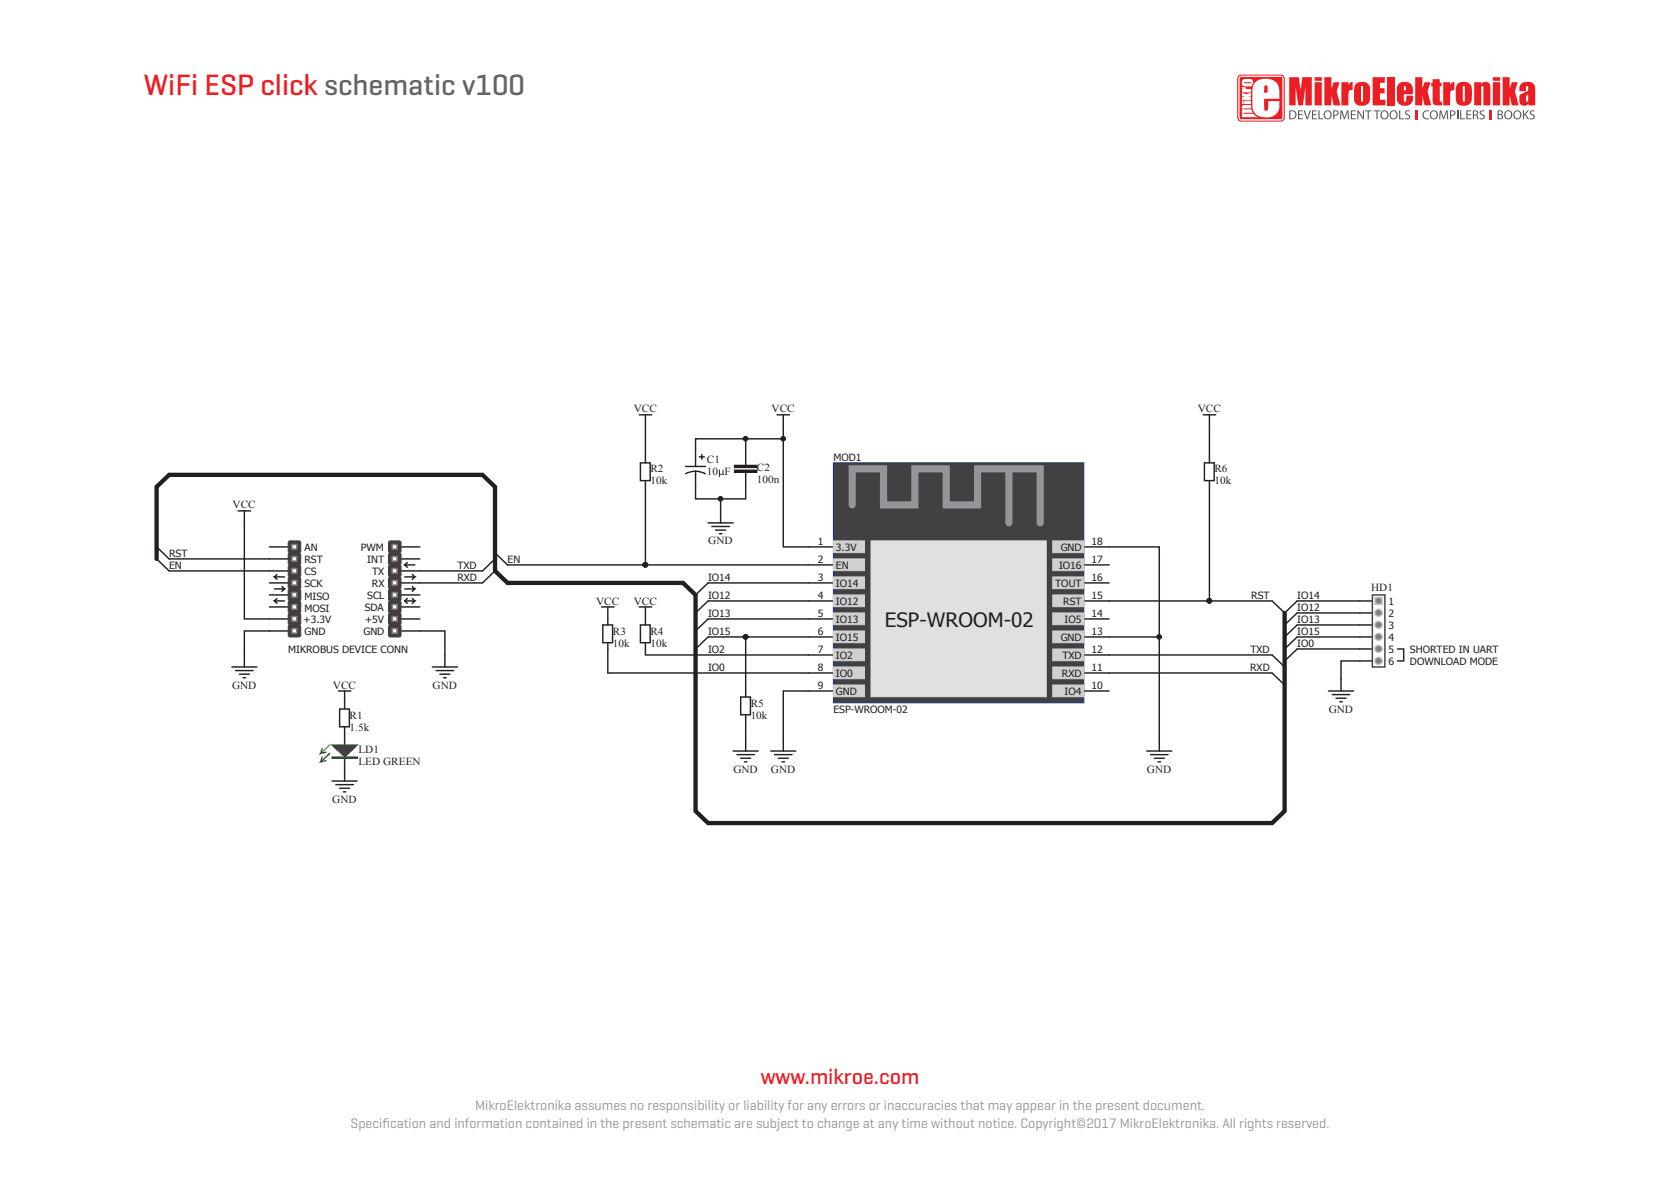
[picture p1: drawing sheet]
<svg xmlns="http://www.w3.org/2000/svg" width="297mm" height="210mm" viewBox="0 0 297 210" stroke-linecap="round" stroke-linejoin="round" font-family="sans-serif">
<g fill="#ed1d24">
<path d="M218.9 13.4l.5-.2h7a.69 .69 0 0 1 .7 .7v6.9a.69 .69 0 0 1-.7 .7h-7a.69 .69 0 0 1-.7-.7v-6.9z"/>
<path d="M227.9 13.6h1.7l.3 2.4 .3-2.4h1.7v5h-1.1v-3.3l-.5 3.3h-.8l-.4-3.3v3.3h-1.2z"/>
<path d="M234.1 13.6h1.3v2.1l.4-1.2h1l-.5 1.7 .7 2.4h-1.2l-.4-1.8v1.8h-1.3z"/>
<path d="M237.1 14.5h1.3l-.1 .6a.92 .92 0 0 1 .8-.6v1.4l-.5 .1-.2 .3v2.3h-1.3z"/>
<path d="M242.7 13.6h2.1v1h-.8v1h.8v.9h-.8v1.1h.9v1h-2.2z"/>
<path d="M245.2 13.6h1.3v5h-1.3z"/>
<path d="M250.2 13.6h1.2v2.1l.4-1.2h1.1l-.5 1.7 .6 2.4h-1.2l-.4-1.8v1.8h-1.2z"/>
<path d="M253.3 14h1.2v.6h.4v.7h-.4v2.2l.1 .4 .3 .1v.6h-.5a.84 .84 0 0 1-1.1-.9v-2.4h-.3v-.7h.3z"/>
<path d="M255.1 14.5h1.3l-.1 .6a.93 .93 0 0 1 .8-.6v1.4l-.5 .1-.2 .3v2.3h-1.3z"/>
<path d="M260.6 14.5h1.3v.4a.86 .86 0 0 1 1-.4 .86 .86 0 0 1 .6 .9v3.2h-1.3v-3.2l-.1-.2-.2 .2v3.2h-1.3z"/>
<path d="M265.6 13.6h1.3v2.1l.4-1.2h1l-.5 1.7 .7 2.4h-1.2l-.4-1.8v1.8h-1.3z"/>
<path d="M232.4 13.6h1.3v.7h-1.3zM232.4 14.5h1.3v4.1h-1.3z"/>
<path d="M239.7 14.8a1.46 1.46 0 0 1 1.7-.3 1.46 1.46 0 0 1 .8 1.5v1a1.48 1.48 0 0 1-1 1.7 1.48 1.48 0 0 1-1.8-.8v-2.2l.1-.5zM240.7 15.2l-.1 2.3v.4l.2 .1 .2-.2v-2.1l-.1-.4z"/>
<path d="M247.4 14.8a1.5 1.5 0 0 1 1.6-.2 1.5 1.5 0 0 1 .8 1.5v.6h-1.6v1.2l.2 .1 .2-.1v-1h1.2a1.45 1.45 0 0 1-1.3 1.8 1.45 1.45 0 0 1-1.6-1.6l.1-1.8zM248.3 15.2l-.1 .8h.3v-.7z"/>
<path d="M257.7 14.8a1.46 1.46 0 0 1 1.7-.3 1.46 1.46 0 0 1 .8 1.5v1a1.48 1.48 0 0 1-1 1.7 1.48 1.48 0 0 1-1.8-.8v-2.2l.1-.5zM258.7 15.2l-.1 2.3v.4l.2 .1 .2-.2v-2.1l-.1-.4z"/>
<path d="M263.9 13.6h1.3v.7h-1.3zM263.9 14.5h1.3v4.1h-1.3z"/>
<path d="M269 14.8a1.47 1.47 0 0 1 2.4 .6v3.2h-1.2v-.3a.86 .86 0 0 1-1 .3 .86 .86 0 0 1-.6-.9l.1-.9 .8-.4a.67 .67 0 0 0 .6-.4 .67 .67 0 0 0-.1-.8l-.2 .1v.8h-1.2v-.8zM270 16.8a.86 .86 0 0 0 0 1.2l.2-.2v-1.1z"/>
</g>
<g fill="#fff">
<path d="M219.2 13.4l-.3 .5 .1 7.2 .4 .2 7.3-.1 .2-.4v-7.2l-.5-.2zM219.3 13.6h7.1l.3 .1v7.1l-.1 .2-7.2 .1-.2-.2v-7z"/>
<path d="M219.6 17.8v.6h.2v-.6zM219.5 15.4l.3 .4h-.2v.5h1.6v-.6h-.9l-.1-.3zM220 17.8v.6h1.2v-.6zM219.6 16.4v.5l.5 .2h-.5v.6h1.6v-.6h-.6l.6-.2v-.5l-.9 .2zM219.7 18.6l-.2 .4 .2 .4-.2 .3 .2 .4h-.1v.6h2.8l-.8-.6h-1.7v-.2h1.6l-.2-.6-1.4-.1 1.3-.1v-.5zM219.7 14.1a.74 .74 0 0 0-.1 .9 .74 .74 0 0 0 .9 .3l.7-.1 .1-.2a.6 .6 0 0 0 .2-.7 .6 .6 0 0 0-.6-.3h-.9zM219.9 14.6h1.3l-1.1 .1z"/>
<path d="M222 14.5a2.77 2.77 0 0 1 4 .6l.2 1v1.4h-2.7v1.6a.35 .35 0 0 0 .1 .4 .35 .35 0 0 0 .4 0l.2-.5v-1.1h2a2.28 2.28 0 0 1-1.5 2.8 2.47 2.47 0 0 1-3.2-1.5l-.1-3.3 .2-1zM223.5 15.2v1.2h.6l-.1-1.2a.31 .31 0 0 0-.5 0z"/>
</g>
<g fill="#ed1d24">
<path d="M250.3 19.5h.4v1.7h-.4z"/>
<path d="M263.4 19.5h.4v1.7h-.4z"/>
</g>
<g fill="#58595b">
<path d="M229.5 19.5h.8v.2h-.6v.5h.6v.1h-.6v.6h.7v.2h-.9z"/>
<path d="M230.5 19.5h.2l.4 1.4 .4-1.4h.3l-.6 1.6h-.2z"/>
<path d="M231.9 19.5h.9v.2h-.7v.5h.6v.1h-.6v.6h.7v.2h-.9z"/>
<path d="M233.1 19.5h.2v1.4h.7v.2h-.9z"/>
<path d="M237 19.5h.3l.4 1.3 .4-1.3h.3l.1 1.6h-.2l-.1-1.4-.5 1.4h-.1l-.4-1.4-.1 1.4h-.2z"/>
<path d="M238.8 19.5h.9v.2h-.7v.5h.6v.1h-.6v.6h.7v.2h-.9z"/>
<path d="M240 19.5h.2l.8 1.3-.1-1.3h.2v1.6h-.2l-.8-1.3v1.3h-.1z"/>
<path d="M241.3 19.5h1.2v.2h-.5v1.4h-.2v-1.4h-.5z"/>
<path d="M242.9 19.5h1.1v.2h-.5v1.4h-.2v-1.4h-.4z"/>
<path d="M247.3 19.5h.2v1.4h.7v.2h-.9z"/>
<path d="M248.5 19.7a.65 .65 0 0 1 .7-.1v.1h-.3l-.3 .1v.2l.3 .2a.46 .46 0 0 1 .4 .4 .46 .46 0 0 1-.2 .4h-.7v-.2l.6 .1a.26 .26 0 0 0 0-.5h-.2a.45 .45 0 0 1-.3-.7z"/>
<path d="M251.7 19.7a.93 .93 0 0 1 1-.1l-.1 .1a.64 .64 0 0 0-.9 .6 .64 .64 0 0 0 .9 .6l.1 .1a.82 .82 0 0 1-1.1-.2 .82 .82 0 0 1 .1-1.1z"/>
<path d="M254.5 19.5h.3l.4 1.3 .5-1.3h.2l.1 1.6h-.2v-1.4l-.5 1.4h-.2l-.4-1.4-.1 1.4h-.2z"/>
<path d="M257.6 19.5h.2v1.6h-.2z"/>
<path d="M258.1 19.5h.2v1.4h.7v.2h-.9z"/>
<path d="M259.2 19.5h.9v.2h-.7v.5h.6v.1h-.6v.6h.7v.2h-.9z"/>
<path d="M261.6 19.7a.66 .66 0 0 1 .8-.1v.1h-.3l-.3 .1v.2l.3 .2a.46 .46 0 0 1 .4 .4 .46 .46 0 0 1-.2 .4h-.7v-.2l.5 .1a.26 .26 0 0 0 .1-.5h-.2a.45 .45 0 0 1-.4-.7z"/>
<path d="M269.2 19.5h.2v.8l.6-.8h.3l-.6 .7 .6 .9h-.2l-.5-.8-.2 .2v.6h-.2z"/>
<path d="M270.5 19.7a.65 .65 0 0 1 .8-.1l-.1 .1h-.3l-.2 .1v.2l.3 .2a.46 .46 0 0 1 .3 .4 .46 .46 0 0 1-.2 .4h-.7l.1-.2 .5 .1a.26 .26 0 0 0 0-.5h-.1a.45 .45 0 0 1-.4-.7z"/>
<path d="M227.9 19.5a.86 .86 0 0 1 1.1 .2 .86 .86 0 0 1 0 1.2l-.4 .2h-.7zM228.1 19.7v1.2a.66 .66 0 0 0 .9-.6 .66 .66 0 0 0-.9-.6z"/>
<path d="M234.2 19.7a.76 .76 0 0 1 1.1 .1 .76 .76 0 0 1-.2 1.1 .76 .76 0 0 1-1.1-.3l.1-.6zM234.3 19.9a.58 .58 0 0 0 0 .8 .58 .58 0 0 0 .8 .1 .58 .58 0 0 0 .1-.9 .58 .58 0 0 0-.9 0z"/>
<path d="M235.7 19.5a.58 .58 0 0 1 .7 .1 .58 .58 0 0 1 .1 .7l-.6 .2v.6h-.2zM235.9 19.7l.1 .6a.37 .37 0 0 0 .5-.3 .39 .39 0 0 0-.6-.3z"/>
<path d="M244.2 19.7a.76 .76 0 0 1 1.2 .1 .76 .76 0 0 1-.2 1.1 .76 .76 0 0 1-1.1-.3v-.6zM244.4 19.9a.58 .58 0 0 0-.1 .8 .58 .58 0 0 0 .8 .1 .58 .58 0 0 0 .1-.9 .58 .58 0 0 0-.8 0z"/>
<path d="M245.9 19.7a.76 .76 0 0 1 1.1 .1 .76 .76 0 0 1-.2 1.1 .76 .76 0 0 1-1.1-.3v-.6zM246 19.9a.58 .58 0 0 0-.1 .8 .58 .58 0 0 0 .8 .1 .58 .58 0 0 0 .1-.9 .58 .58 0 0 0-.8 0z"/>
<path d="M253 19.7a.76 .76 0 0 1 1.1 .1 .76 .76 0 0 1-.2 1.1 .76 .76 0 0 1-1.1-.3v-.6zM253.1 19.9a.58 .58 0 0 0-.1 .8 .58 .58 0 0 0 .9 .1 .58 .58 0 0 0 0-.9 .58 .58 0 0 0-.8 0z"/>
<path d="M256.3 19.5a.58 .58 0 0 1 .8 .1 .58 .58 0 0 1 .1 .7l-.7 .2v.6h-.2zM256.5 19.7l.1 .6a.38 .38 0 0 0 .5-.3 .39 .39 0 0 0-.6-.3z"/>
<path d="M260.4 19.5a.59 .59 0 0 1 .6 0 .59 .59 0 0 1 .3 .6l-.3 .2 .4 .8a.46 .46 0 0 1-.4-.6l-.4-.1v.7h-.2zM260.6 19.7v.6a.37 .37 0 0 0 .4-.1 .37 .37 0 0 0 .1-.4z"/>
<path d="M264.8 19.5a.52 .52 0 0 1 .6 0 .52 .52 0 0 1 .2 .7h-.2a.47 .47 0 0 1 .3 .7 .47 .47 0 0 1-.6 .2h-.3zM265 19.7v.5a.34 .34 0 0 0 .3-.1 .34 .34 0 0 0 .1-.3zM265 20.3v.6h.3l.2-.3a.43 .43 0 0 0-.5-.3z"/>
<path d="M266.1 19.7a.76 .76 0 0 1 1.1 .1 .76 .76 0 0 1-.1 1.1 .76 .76 0 0 1-1.1-.3v-.6zM266.3 19.9a.58 .58 0 0 0-.1 .8 .58 .58 0 0 0 .8 .1 .58 .58 0 0 0 .1-.9 .58 .58 0 0 0-.8 0z"/>
<path d="M267.7 19.7a.76 .76 0 0 1 1.1 .1 .76 .76 0 0 1-.1 1.1 .76 .76 0 0 1-1.1-.3v-.6zM267.9 19.9a.58 .58 0 0 0-.1 .8 .58 .58 0 0 0 .8 .1 .58 .58 0 0 0 .1-.9 .58 .58 0 0 0-.8 0z"/>
</g>
<g fill="none" stroke="#231f20" stroke-width=".25">
<path d="M47.6 96.7h3.4M47.6 98.8h3.4M70.9 96.7h3.3M70.9 98.8h3.3M47.6 100.9h3.4M47.6 103h3.4M47.6 105.2h3.4M47.6 107.3h3.4M47.6 109.4h3.4M47.6 111.5h3.4M70.9 100.9h3.3M70.9 103h3.3"/>
<path d="M70.9 105.2h3.3M70.9 107.3h3.3M70.9 109.4h3.3M70.9 111.5h3.3"/>
</g>
<path d="M51 95.8l.2-.2h1.7l.3 .2v1.7l-.3 .2h-1.7l-.2-.2z" fill-rule="evenodd" fill="#443c3e"/>
<path d="M51 95.8l.2-.2h1.7l.3 .2v1.7l-.3 .2h-1.7l-.2-.2z" fill="none" stroke="#443c3e" stroke-width=".18"/>
<path d="M51 97.9l.2-.2h1.7l.3 .2v1.7l-.3 .3h-1.7l-.2-.3z" fill-rule="evenodd" fill="#443c3e"/>
<path d="M51 97.9l.2-.2h1.7l.3 .2v1.7l-.3 .3h-1.7l-.2-.3z" fill="none" stroke="#443c3e" stroke-width=".18"/>
<g fill="#fff" stroke="#808080" stroke-width=".25">
<path d="M51.6 96.3h.9v.8h-.9z"/>
<path d="M51.6 98.4h.9v.8h-.9z"/>
</g>
<path d="M51 100.1l.2-.2h1.7l.3 .2v1.7l-.3 .2h-1.7l-.2-.2z" fill-rule="evenodd" fill="#443c3e"/>
<path d="M51 100.1l.2-.2h1.7l.3 .2v1.7l-.3 .2h-1.7l-.2-.2z" fill="none" stroke="#443c3e" stroke-width=".18"/>
<path d="M51 102.2l.2-.2h1.7l.3 .2v1.7l-.3 .2h-1.7l-.2-.2z" fill-rule="evenodd" fill="#443c3e"/>
<path d="M51 102.2l.2-.2h1.7l.3 .2v1.7l-.3 .2h-1.7l-.2-.2z" fill="none" stroke="#443c3e" stroke-width=".18"/>
<g fill="#fff" stroke="#808080" stroke-width=".25">
<path d="M51.6 100.5h.9v.8h-.9z"/>
<path d="M51.6 102.6h.9v.8h-.9z"/>
</g>
<path d="M51 104.3l.2-.2h1.7l.3 .2v1.7l-.3 .2h-1.7l-.2-.2z" fill-rule="evenodd" fill="#443c3e"/>
<path d="M51 104.3l.2-.2h1.7l.3 .2v1.7l-.3 .2h-1.7l-.2-.2z" fill="none" stroke="#443c3e" stroke-width=".18"/>
<path d="M51 106.4l.2-.2h1.7l.3 .2v1.7l-.3 .2h-1.7l-.2-.2z" fill-rule="evenodd" fill="#443c3e"/>
<path d="M51 106.4l.2-.2h1.7l.3 .2v1.7l-.3 .2h-1.7l-.2-.2z" fill="none" stroke="#443c3e" stroke-width=".18"/>
<g fill="#fff" stroke="#808080" stroke-width=".25">
<path d="M51.6 104.7h.9v.8h-.9z"/>
<path d="M51.6 106.9h.9v.8h-.9z"/>
</g>
<path d="M51 108.6l.2-.3h1.7l.3 .3v1.7l-.3 .2h-1.7l-.2-.2z" fill-rule="evenodd" fill="#443c3e"/>
<path d="M51 108.6l.2-.3h1.7l.3 .3v1.7l-.3 .2h-1.7l-.2-.2z" fill="none" stroke="#443c3e" stroke-width=".18"/>
<path d="M51 110.7l.2-.2h1.7l.3 .2v1.7l-.3 .2h-1.7l-.2-.2z" fill-rule="evenodd" fill="#443c3e"/>
<path d="M51 110.7l.2-.2h1.7l.3 .2v1.7l-.3 .2h-1.7l-.2-.2z" fill="none" stroke="#443c3e" stroke-width=".18"/>
<g fill="#fff" stroke="#808080" stroke-width=".25">
<path d="M51.6 109h.9v.8h-.9z"/>
<path d="M51.6 111.1h.9v.8h-.9z"/>
</g>
<path d="M68.7 95.8l.2-.2h1.8l.2 .2v1.7l-.2 .2h-1.8l-.2-.2z" fill-rule="evenodd" fill="#443c3e"/>
<path d="M68.7 95.8l.2-.2h1.8l.2 .2v1.7l-.2 .2h-1.8l-.2-.2z" fill="none" stroke="#443c3e" stroke-width=".18"/>
<path d="M68.7 97.9l.2-.2h1.8l.2 .2v1.7l-.2 .3h-1.8l-.2-.3z" fill-rule="evenodd" fill="#443c3e"/>
<path d="M68.7 97.9l.2-.2h1.8l.2 .2v1.7l-.2 .3h-1.8l-.2-.3z" fill="none" stroke="#443c3e" stroke-width=".18"/>
<g fill="#fff" stroke="#808080" stroke-width=".25">
<path d="M69.3 96.3h.9v.8h-.9z"/>
<path d="M69.3 98.4h.9v.8h-.9z"/>
</g>
<path d="M68.7 100.1l.2-.2h1.8l.2 .2v1.7l-.2 .2h-1.8l-.2-.2z" fill-rule="evenodd" fill="#443c3e"/>
<path d="M68.7 100.1l.2-.2h1.8l.2 .2v1.7l-.2 .2h-1.8l-.2-.2z" fill="none" stroke="#443c3e" stroke-width=".18"/>
<path d="M68.7 102.2l.2-.2h1.8l.2 .2v1.7l-.2 .2h-1.8l-.2-.2z" fill-rule="evenodd" fill="#443c3e"/>
<path d="M68.7 102.2l.2-.2h1.8l.2 .2v1.7l-.2 .2h-1.8l-.2-.2z" fill="none" stroke="#443c3e" stroke-width=".18"/>
<g fill="#fff" stroke="#808080" stroke-width=".25">
<path d="M69.3 100.5h.9v.8h-.9z"/>
<path d="M69.3 102.6h.9v.8h-.9z"/>
</g>
<path d="M68.7 104.3l.2-.2h1.8l.2 .2v1.7l-.2 .2h-1.8l-.2-.2z" fill-rule="evenodd" fill="#443c3e"/>
<path d="M68.7 104.3l.2-.2h1.8l.2 .2v1.7l-.2 .2h-1.8l-.2-.2z" fill="none" stroke="#443c3e" stroke-width=".18"/>
<path d="M68.7 106.4l.2-.2h1.8l.2 .2v1.7l-.2 .2h-1.8l-.2-.2z" fill-rule="evenodd" fill="#443c3e"/>
<path d="M68.7 106.4l.2-.2h1.8l.2 .2v1.7l-.2 .2h-1.8l-.2-.2z" fill="none" stroke="#443c3e" stroke-width=".18"/>
<g fill="#fff" stroke="#808080" stroke-width=".25">
<path d="M69.3 104.7h.9v.8h-.9z"/>
<path d="M69.3 106.9h.9v.8h-.9z"/>
</g>
<path d="M68.7 108.6l.2-.3h1.8l.2 .3v1.7l-.2 .2h-1.8l-.2-.2z" fill-rule="evenodd" fill="#443c3e"/>
<path d="M68.7 108.6l.2-.3h1.8l.2 .3v1.7l-.2 .2h-1.8l-.2-.2z" fill="none" stroke="#443c3e" stroke-width=".18"/>
<path d="M68.7 110.7l.2-.2h1.8l.2 .2v1.7l-.2 .2h-1.8l-.2-.2z" fill-rule="evenodd" fill="#443c3e"/>
<path d="M68.7 110.7l.2-.2h1.8l.2 .2v1.7l-.2 .2h-1.8l-.2-.2z" fill="none" stroke="#443c3e" stroke-width=".18"/>
<g fill="#fff" stroke="#808080" stroke-width=".25">
<path d="M69.3 109h.9v.8h-.9z"/>
<path d="M69.3 111.1h.9v.8h-.9z"/>
</g>
<g fill="none" stroke="#231f20" stroke-width=".25">
<path d="M72 99.4l-.4 .5M73.3 99.9h-1.7l.4 .4M142.9 96.7h6.7M142.9 99.9h6.7M189.4 96.7h6.7M189.4 99.9h6.7M48.5 104.1h1.8l-.5 .4M49 105.8l-.5 .4M49 101.6l-.5 .4M49.8 103.7l.5 .4M50.3 106.2h-1.8l.5 .5M50.3 102h-1.8l.5 .4"/>
<path d="M71.6 102h1.7l-.4 .4M71.6 104.1h1.7l-.4 .4M71.6 106.2h1.7l-.4 .5M71.6 106.2l.4 .5M72 105.8l-.4 .4M72.9 101.6l.4 .4M72.9 103.7l.4 .4M72.9 105.8l.4 .4M142.9 103h6.7M142.9 106.2h6.7M142.9 109.4h6.7M142.9 112.6h6.7"/>
<path d="M142.9 115.8h6.7M142.9 119h6.7M189.4 103h6.7M189.4 106.2h6.7M189.4 109.4h6.7M189.4 112.6h6.7M189.4 115.8h6.7M189.4 119h6.7M142.9 122.1h6.7M189.4 122.1h6.7"/>
</g>
<path d="M147.3 81.8h44.3v42.4h-44.3z" fill="#414042" stroke="#039" stroke-width=".18"/>
<g fill="#d0d0d0" stroke="#d0d0d0" stroke-width=".18">
<path d="M147.3 121.1h5.5v2.1h-5.5z"/>
<path d="M147.3 117.9h5.5v2.1h-5.5z"/>
<path d="M147.3 114.7h5.5v2.1h-5.5z"/>
<path d="M147.3 111.5h5.5v2.1h-5.5z"/>
<path d="M147.3 108.3h5.5v2.1h-5.5z"/>
<path d="M147.3 105.2h5.5v2h-5.5z"/>
<path d="M147.3 102h5.5v2.1h-5.5z"/>
<path d="M147.3 98.8h5.5v2.1h-5.5z"/>
<path d="M147.3 95.6h5.5v2.1h-5.5z"/>
<path d="M186.1 121.1h5.5v2.1h-5.5z"/>
<path d="M186.1 117.9h5.5v2.1h-5.5z"/>
<path d="M186.1 114.7h5.5v2.1h-5.5z"/>
<path d="M186.1 111.5h5.5v2.1h-5.5z"/>
<path d="M186.1 108.3h5.5v2.1h-5.5z"/>
<path d="M186.1 105.2h5.5v2h-5.5z"/>
<path d="M186.1 102h5.5v2.1h-5.5z"/>
<path d="M186.1 98.8h5.5v2.1h-5.5z"/>
<path d="M186.1 95.6h5.5v2.1h-5.5z"/>
</g>
<path d="M154 95.6h31v27.6h-31z" fill="#e0e0e0" stroke="#e0e0e0" stroke-width=".18"/>
<path d="M150.7 89.2v-6.3h5.5v6.3h5.5v-6.3h5.6v6.3h5.5v-6.3h11.1v9.5M178.4 82.9v9.5" fill="none" stroke="#939598" stroke-width="1.3"/>
<g fill="none" stroke="#231f20" stroke-width=".25">
<path d="M113 73.3h2.2M114.1 73.3v8.5M131.8 77.6v4.6M137.4 73.3h2.2M138.5 73.3v23.4h4.4M138.5 77.6h-15.5v4.9M212.7 73.3h2.2M213.8 73.3v8.5M27.7 96.7l2.2 2.1h17.7M87.5 98.8l-2.2 2.1h-11.1M113.2 81.8h1.7v3.2h-1.7zM114.1 85v1.1"/>
<path d="M121.2 82.5h3.5M123 83.3l1 .2 .7 .2M123 83.3v4.9h8.8v-4.7M123 83.3l-.8 .1-1 .3M123.6 80.8h.9M124.1 80.3v.9M125.2 92.4h4.4M125.8 93.1h3.1M126.5 93.7h1.8M127.2 94.3h.4M127.4 88.2v4.2M196.1 96.7h8.8v36.1"/>
<path d="M212.9 81.8h1.8v3.2h-1.8zM213.8 85v21.2M41 117.9h4.4M41.6 118.5h3.1M42.3 119.2h1.8M43 119.8h.4M47.6 111.5h-4.4v6.4M74.2 111.5h4.4v6.4M76.4 117.9h4.5M77.1 118.5h3.1M77.8 119.2h1.7M78.4 119.8h.5"/>
<path d="M87.5 100.9l-2.2 2.1h-11.1M106.3 107.3h2.3M106.6 110.5h1.7v3.1h-1.7zM107.5 107.3v3.2M107.5 113.7v5.3h35.4M131.8 112.6v10.6M142.9 112.6h-17.7l-2.2 2.1M142.9 106.2h-17.7l-2.2 2.1M142.9 103h-17.7l-2.2 2.2M142.9 109.4h-17.7l-2.2 2.1M196.1 119h28.8l2.2 2.1M196.1 112.6h8.8"/>
<path d="M196.1 106.2h28.8l2.2 2.1M196.1 115.8h28.8l2.2 2.1M58.7 138.1h4.4M59.4 138.7h3.1M59.8 122.1h2.2M60 125.3h1.8v3.2h-1.8zM60 139.3h1.8M60.7 140h.4M60.9 122.1v3.2M60.9 128.5v1.1M60.9 135.9v2.2M129.6 132.8h4.4"/>
<path d="M130.3 133.4h3.1M130.9 123.2h1.8v3.1h-1.8zM130.9 134h1.8M131.6 134.7h.4M131.8 126.4v6.4M136.3 132.8h4.4M136.9 133.4h3.1M137.6 134h1.8M138.3 134.7h.4M142.9 122.1h-4.4v10.7M202.7 132.8h4.5M203.4 133.4h3.1"/>
<path d="M204.1 134h1.7M204.7 134.7h.5"/>
</g>
<path d="M129.8 83.3h4M129.8 82.5h4" fill="none" stroke="#231f20" stroke-width=".42"/>
<path d="M129.8 83.1h4v.4h-4zM129.8 82.2h4v.5h-4z" fill="none" stroke="#231f20" stroke-width=".18"/>
<g fill="#231f20" stroke="#231f20" stroke-width=".18">
<circle cx="131.8" cy="77.6" r=".41"/>
<circle cx="138.5" cy="77.6" r=".41"/>
<circle cx="204.9" cy="112.6" r=".41"/>
<circle cx="127.4" cy="88.2" r=".41"/>
<circle cx="213.8" cy="106.2" r=".41"/>
<circle cx="131.8" cy="112.6" r=".41"/>
</g>
<path d="M27.7 98.8v-12.7l2.2-2.2h55.4l2.2 2.2v14.8l2.2 2.1h31l2.3 2.2v38.2l2.2 2.1h99.7l2.2-2.1v-35.1" fill="none" stroke="#231f20" stroke-width=".76"/>
<path d="M127.1 83h.2v.6l.2 .2 .2-.1v-.7h.2l.1 1-.2-.2-.3 .2-.2-.1v.4h-.2v-.1z" fill="#231f20"/>
<g fill="none" stroke="#231f20" stroke-width=".25">
<path d="M27.7 98.8l2.2 2.1h17.7M42.1 90.3h2.2M43.2 90.3v19.1h4.4M87.5 97.7l2.2 2.2h53.2M114.1 86.1v13.8M113 107.3h2.2M113.2 110.5h1.7v3.1h-1.7zM114.1 113.7v2.1h28.8M114.1 107.3v3.2M242.6 116.8h-5.5v5.3M242.6 106.2h-13.3l-2.2 2.1M242.6 108.3h-13.3l-2.2 2.2"/>
<path d="M242.6 110.5h-13.3l-2.2 2.1M242.6 112.6h-13.3l-2.2 2.1M242.6 114.7h-13.3l-2.2 2.1M247 114.7h1.2v2.1h-1.2M60.9 129.6v2.1M60.9 133.8v2.1M234.9 122.1h4.4M235.5 122.8h3.1M236.2 123.4h1.8M236.9 124.1h.4"/>
</g>
<circle cx="114.1" cy="99.8" r=".41" fill="#231f20" stroke="#231f20" stroke-width=".18"/>
<g fill="#c0c0c0" stroke="#c0c0c0" stroke-width=".25">
<path d="M243.1 105.6h1.2v1.2h-1.2z"/>
<circle cx="243.7" cy="108.3" r=".63"/>
<circle cx="243.7" cy="110.4" r=".63"/>
<circle cx="243.7" cy="112.6" r=".63"/>
<circle cx="243.7" cy="114.7" r=".63"/>
<circle cx="243.7" cy="116.8" r=".63"/>
</g>
<g fill="#808080" stroke="#808080" stroke-width=".18">
<circle cx="243.7" cy="108.3" r=".41"/>
<circle cx="243.7" cy="110.4" r=".41"/>
<circle cx="243.7" cy="112.6" r=".41"/>
<circle cx="243.7" cy="114.7" r=".41"/>
<circle cx="243.7" cy="116.8" r=".41"/>
<circle cx="243.7" cy="106.2" r=".41"/>
</g>
<path d="M242.6 105.2h2.2v12.7h-2.2z" fill="none" stroke="#443c3e" stroke-width=".25"/>
<path d="M58.7 133.9h4.4" fill="none" stroke="#00bf00" stroke-width=".21"/>
<path d="M58.7 133.8h4.4v.2h-4.4z" fill="none" stroke="#00bf00" stroke-width=".25"/>
<path d="M58.7 131.7h4.4l-2.2 2.1z" fill="#00bf00"/>
<path d="M56.9 133.8l-.2 .9M56.9 132.3l-.2 .9M58.3 133.2l-1.6 1.5 .9-.2M58.3 131.7l-1.6 1.5 .9-.2M58.7 131.7h4.4l-2.2 2.1z" fill="none" stroke="#00bf00" stroke-width=".25"/>
<text font-size="5.3" fill="#ed1d24" x="25.4" y="16.9">WiFi ESP click schematic v100</text>
<text font-size="3.9" fill="#ed1d24" x="134.5" y="191.6">www.mikroe.com</text>
<text font-size="3.5" fill="#231f20" x="156.4" y="110.8">ESP-WROOM-02</text>
<g font-size="2.5" fill="#939399">
<text x="84" y="196.2">MikroElektronika assumes no responsibility or liability for any errors or inaccuracies that may appear in the present document.</text>
<text x="62" y="199.4">Specif</text>
<text x="67.6" y="199.4">ication and information contained in the present schematic are subject to change at any time without notice. Copyright©2017 MikroElektronika. All rights reserved.</text>
</g>
<g font-size="1.9" fill="#231f20">
<text x="112" y="72.9">VCC</text>
<text x="136.4" y="72.9">VCC</text>
<text x="211.7" y="72.9">VCC</text>
<text x="115" y="83.5">R2</text>
<text x="125" y="81.8">C1</text>
<text x="125" y="83.9">10 F</text>
<text x="133.8" y="83.3">C2</text>
<text x="214.7" y="83.5">R6</text>
<text x="41.1" y="89.9">VCC</text>
<text x="115" y="85.6">10k</text>
<text x="133.8" y="85.4">100n</text>
<text x="214.7" y="85.6">10k</text>
<text x="125.2" y="96.2">GND</text>
<text x="185.9" y="97.3">18GND</text>
<text x="185.9" y="100.5">17IO16</text>
<text x="105.4" y="106.9">VCC</text>
<text x="112" y="106.9">VCC</text>
<text x="185.9" y="103.7">16</text>
<text x="185.9" y="106.9">15RST</text>
<text x="242.4" y="104.5">HD1</text>
<text x="108.3" y="112.2">R3</text>
<text x="115" y="112.2">R4</text>
<text x="185.9" y="110">14 IO5</text>
<text x="185.9" y="113.2">13GND</text>
<text x="108.3" y="114.3">10k</text>
<text x="115" y="114.3">10k</text>
<text x="185.9" y="116.4">12TXD</text>
<text x="185.9" y="119.6">11RXD</text>
<text x="41" y="121.7">GND</text>
<text x="58.9" y="121.7">VCC</text>
<text x="76.5" y="121.7">GND</text>
<text x="132.7" y="124.9">R5</text>
<text x="185.9" y="122.8">10 IO4</text>
<text x="234.9" y="126">GND</text>
<text x="61.8" y="127">R1</text>
<text x="61.8" y="129.1">1.5k</text>
<text x="132.7" y="127">10k</text>
<text x="63.4" y="133.2">LD1</text>
<text x="63.4" y="135.3">LED GREEN</text>
<text x="129.6" y="136.6">GND</text>
<text x="136.3" y="136.6">GND</text>
<text x="202.8" y="136.6">GND</text>
<text x="58.7" y="141.9">GND</text>
</g>
<g font-size="1.8" fill="#231f20">
<text x="147.3" y="81.5">MOD1</text>
<text x="29.9" y="98.4">RST</text>
<text x="29.9" y="100.6">EN</text>
<text x="53.8" y="97.4">AN</text>
<text x="53.8" y="99.5">RST</text>
<text x="53.8" y="101.6">CS</text>
<text x="63.8" y="97.4">PWM</text>
<text x="64.9" y="99.5">INT</text>
<text x="65.8" y="101.6">TX</text>
<text x="80.9" y="100.6">TXD</text>
<text x="89.7" y="99.5">EN</text>
<text x="144.6" y="99.5">2</text>
<text x="144.6" y="96.3">1</text>
<text x="147.8" y="100.6">EN</text>
<text x="147.8" y="97.4">3.3V</text>
<text x="193" y="96.3">18</text>
<text x="193" y="99.5">17</text>
<text x="53.8" y="103.7">SCK</text>
<text x="53.8" y="106.1">MISO</text>
<text x="64.5" y="108">SDA</text>
<text x="64.9" y="105.9">SCL</text>
<text x="65.8" y="103.7">RX</text>
<text x="80.9" y="102.7">RXD</text>
<text x="125.2" y="102.7">IO14</text>
<text x="125.2" y="105.9">IO12</text>
<text x="144.6" y="105.9">4</text>
<text x="144.6" y="102.7">3</text>
<text x="147.8" y="106.9">IO12</text>
<text x="147.8" y="103.7">IO14</text>
<text x="186.6" y="103.7">TOUT</text>
<text x="193" y="102.7">16</text>
<text x="193" y="105.9">15</text>
<text x="221.2" y="105.9">RST</text>
<text x="229.3" y="105.9">IO14</text>
<text x="229.3" y="108">IO12</text>
<text x="245.5" y="106.9">1</text>
<text x="53.6" y="110.1">+3.3V</text>
<text x="53.8" y="108.2">MOSI</text>
<text x="53.8" y="112.2">GND</text>
<text x="64.2" y="112.2">GND</text>
<text x="64.5" y="110.1">+5V</text>
<text x="125.2" y="109.1">IO13</text>
<text x="125.2" y="112.2">IO15</text>
<text x="144.6" y="112.2">6</text>
<text x="144.6" y="109.1">5</text>
<text x="147.8" y="113.3">IO15</text>
<text x="147.8" y="110.1">IO13</text>
<text x="193" y="109.1">14</text>
<text x="193" y="112.2">13</text>
<text x="229.3" y="110.1">IO13</text>
<text x="229.3" y="112.2">IO15</text>
<text x="245.5" y="109.1">2</text>
<text x="245.5" y="111.2">3</text>
<text x="245.5" y="113.3">4</text>
<text x="51" y="115.4">MIKROBUS DEVICE CONN</text>
<text x="125.2" y="115.4">IO2</text>
<text x="125.2" y="118.6">IO0</text>
<text x="144.6" y="118.6">8</text>
<text x="144.6" y="115.4">7</text>
<text x="147.8" y="119.7">IO0</text>
<text x="147.8" y="116.5">IO2</text>
<text x="193" y="115.4">12</text>
<text x="193" y="118.6">11</text>
<text x="221" y="118.6">RXD</text>
<text x="221" y="115.4">TXD</text>
<text x="229.3" y="114.4">IO0</text>
<text x="245.5" y="115.4">5</text>
<text x="245.5" y="117.5">6</text>
<text x="249.3" y="115.4">SHORTED IN UART</text>
<text x="249.3" y="117.5">DOWNLOAD MODE</text>
<text x="144.6" y="121.8">9</text>
<text x="147.8" y="122.9">GND</text>
<text x="193" y="121.8">10</text>
<text x="147.3" y="126">ESP-WROOM-02</text>
</g>
</svg>
